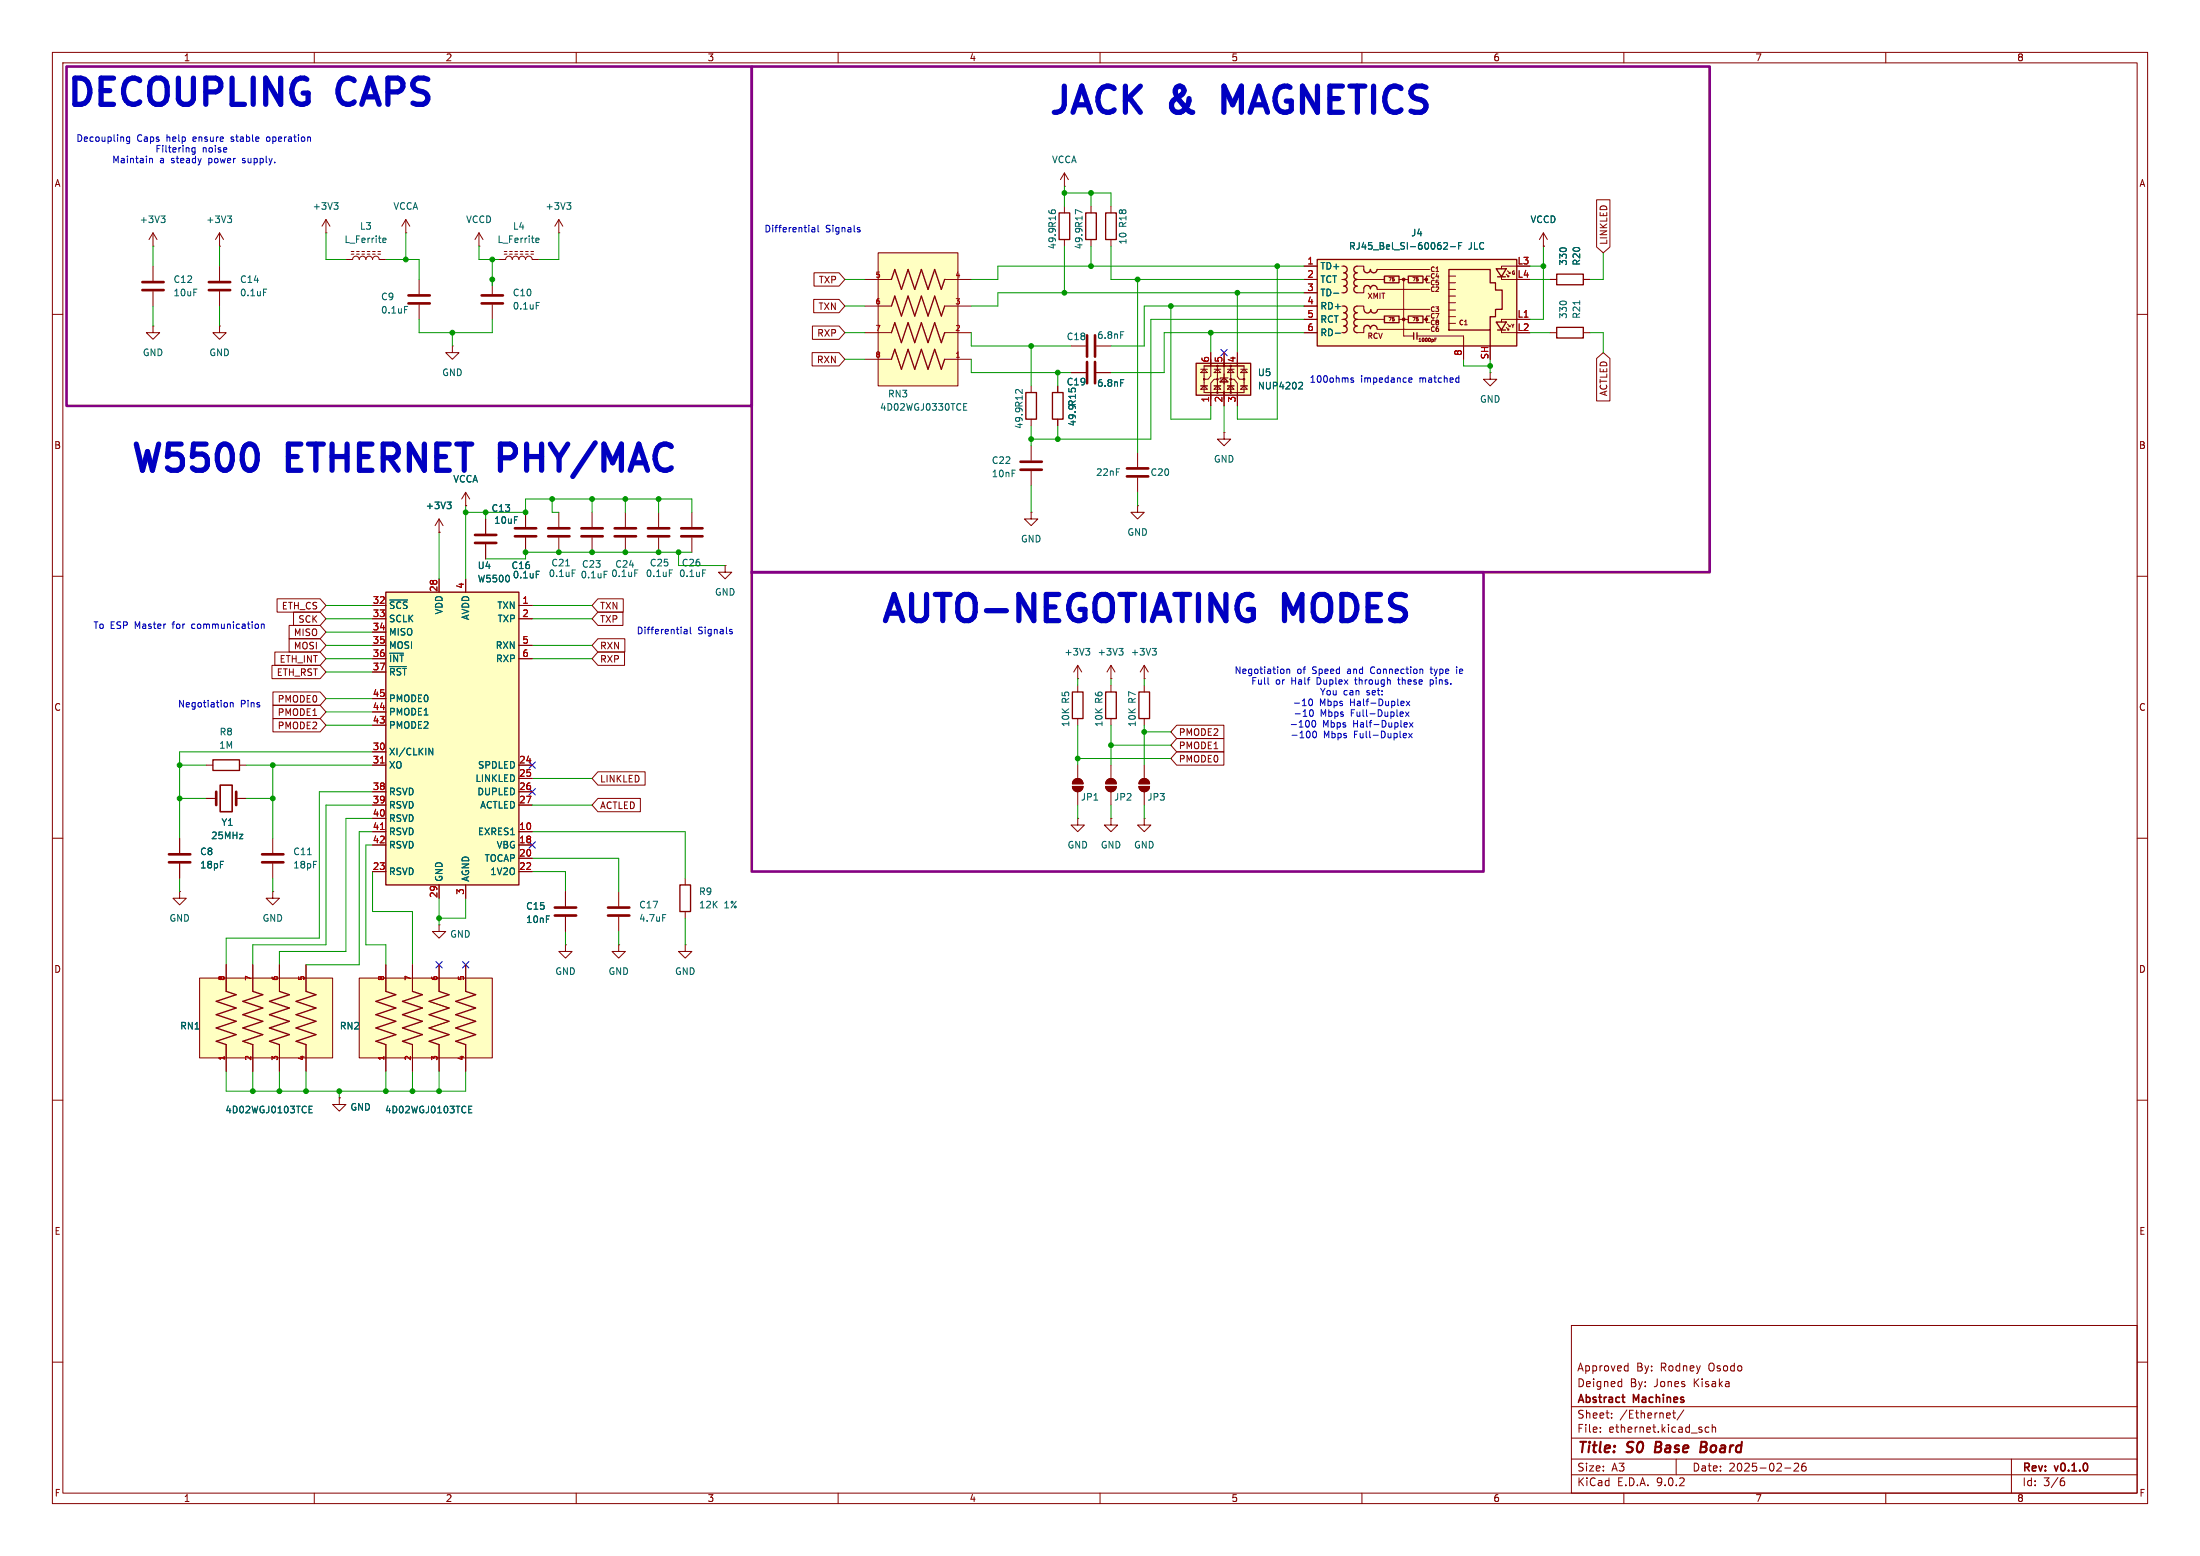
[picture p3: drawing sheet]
<svg xmlns="http://www.w3.org/2000/svg" width="420mm" height="297mm" viewBox="0 0 420 297" stroke-linecap="round" stroke-linejoin="round" font-family="sans-serif">
<g fill="none" stroke="#840000" stroke-width=".19">
<path d="M10 10h400v277h-400zM12 12h396v273h-396zM60 10v2M110 10v2M160 10v2M210 10v2M260 10v2M310 10v2M360 10v2M29.2 47h.1M29.2 44.5l-.8 1.2M29.2 44.5l.8 1.2"/>
<path d="M29.2 44.5v2.5M41.9 47h.1M41.9 44.5l-.8 1.2M41.9 44.5l.8 1.2M41.9 44.5v2.5M62.2 44.5h.1M62.2 41.9l-.7 1.3M62.2 41.9l.8 1.3M62.2 41.9v2.6M77.5 44.5h.1M77.5 41.9l-.8 1.3M77.5 41.9l.7 1.3"/>
<path d="M77.5 41.9v2.6M91.4 47h.1M91.4 44.5l-.7 1.2M91.4 44.5l.8 1.2M91.4 44.5v2.5M106.7 44.5h.1M106.7 41.9l.7 1.3M106.7 41.9l-.8 1.3M106.7 41.9v2.6M10 60h2M29.2 62.2v1.3h1.3l-1.3 1.3-1.3-1.3h1.3M29.2 62.2h.1"/>
<path d="M196.8 73.7v1.2M201.9 73.7v1.2M408 60h2M196.8 80v1.3M201.9 80v1.3M10 110h2M408 110h2M10 160h2M408 160h2M83.8 176.5v1.3h1.3l-1.3 1.3-1.3-1.3h1.3M83.8 176.5h.1M10 210h2"/>
<path d="M408 210h2M300 253h108v32h-108zM10 260h2M300 278.5h108M300 274.5h108M300 268.5h108M305.5 273.2v.2M305.5 272.5v.1M307.7 270.5v.2M307.7 269.8v.1M309.2 263.7l.4 .1M309.6 263.2v1.5"/>
<path d="M309.6 264.6l-.4 .1M310.4 260.7l.4 .1M310.8 260.2v1.5M310.8 261.6l-.4 .1M319.3 269.7h.6M319.5 269.2v1.3l.4 .2M320 278.5v3M321.4 269.1l-1.2 1.9M326.2 272.5l-.4-.1-.3 .3 .2 .6h.5M326.9 272.5l.2-.1 .3 .1 .1 .9M326.9 271.9v1.5M342.5 279.4l.6-.1 .2 .1 .1 .3-1 1.1h1"/>
<path d="M344.7 279.3a.59 .59 0 0 0-.8 .6v.6l.2 .2 .4 .1 .2-.2 .1-.5-.1-.2h-.5l-.3 .2M384 278.5v6.5M408 260h2M60 285v2M110 285v2M160 285v2M210 285v2M260 285v2M300 281.5h108M310 285v2M340.7 280.2h1.2M360 285v2"/>
<path d="M393.6 282.7h.4l.2 .2-.1 .5-.5 .2M394 282.1l-.4 .1"/>
</g>
<path d="M316.2 275.2l-.3 2h.8M324.7 276.2h.7M325.4 276.2l.2 .1M325.5 275.2h-.7l-.2 2 .9-.1M325.6 276.1l-.2 .1" fill="none" stroke="#840000" stroke-width=".4"/>
<path d="M309.6 266.7h.6M310 267.7h.2" fill="none" stroke="#840000" stroke-width=".3"/>
<path d="M63.7 38.7h.8l-.4 .5M64.3 39.2l.2 .2v.3l-.2 .2M108.2 38.7h.8l-.4 .5M108.7 39.2l.3 .2v.3l-.3 .2M30.7 41.2h.8l-.4 .5M31.3 41.7l.2 .2v.3l-.2 .3M43.4 41.2h.8l-.4 .5M44 41.7l.2 .2v.3l-.2 .3" fill="none" stroke="#006464" stroke-width=".19"/>
<path d="M195.8 74.9h2.1v5.1h-2.1zM200.9 74.9h2v5.1h-2z" fill="none" stroke="#840000" stroke-width=".25"/>
<path d="M228.3 69.3h10.5v6.1h-10.5z" fill="#ffffc2"/>
<path d="M207.3 40.6h2v5.1h-2zM211.1 40.6h2v5.1h-2zM228.3 69.3h10.5v6.1h-10.5zM129.8 168.9h2v5.1h-2z" fill="none" stroke="#840000" stroke-width=".25"/>
<g fill="none" stroke="#840000" stroke-width=".19">
<path d="M203.2 35.6h.1M203.2 33l-.8 1.3M203.2 33l.8 1.3M203.2 33v2.6M208.3 39.4v1.2M212.1 39.4v1.2M29.2 50.8v2.8M29.2 55.6v2.8M41.9 50.8v2.8M41.9 55.6v2.8M66 49.5h1.3a.64 .64 0 0 1 .6-.6 .64 .64 0 0 1 .7 .6 .64 .64 0 0 1 .6-.6 .64 .64 0 0 1 .6 .6 .64 .64 0 0 1 .7-.6 .64 .64 0 0 1 .6 .6 .64 .64 0 0 1 .7-.6 .64 .64 0 0 1 .6 .6h1.3M67.1 48.5h.5"/>
<path d="M67.1 48h.5M68.1 48.5h.5M68.1 48h.5M69.1 48.5h.5M69.1 48h.5M70.1 48.5h.5M70.1 48h.5M71.1 48.5h.5M71.1 48h.5M72.1 48.5h.5M72.1 48h.5M80 53.3v2.8"/>
<path d="M80 58.2v2.8M95.2 49.5h1.3a.64 .64 0 0 1 .7-.6 .64 .64 0 0 1 .6 .6 .64 .64 0 0 1 .6-.6 .64 .64 0 0 1 .7 .6 .64 .64 0 0 1 .6-.6 .64 .64 0 0 1 .6 .6 .64 .64 0 0 1 .7-.6 .64 .64 0 0 1 .6 .6h1.3M96.3 48.5h.5M96.3 48h.5M97.3 48.5h.5M97.3 48h.5M98.3 48.5h.5M98.3 48h.5M99.3 48.5h.5M99.3 48h.5M100.3 48.5h.5M100.3 48h.5"/>
<path d="M101.3 48.5h.6M101.3 48h.6M208.3 45.7v1.3M212.1 45.7v1.3M41.9 62.2v1.3h1.3l-1.3 1.3-1.3-1.3h1.3M41.9 62.2h.1M204.5 66h2.8M209.3 66h2.8M229.2 70.5h1.3M229.2 73.7h1.3M229.9 70.5l.6 .6h-1.3zM229.9 73.7l.6 .6h-1.3z"/>
<path d="M229.9 69.9h7.6v5h-7.6zM231.1 68.6v3.2l-.5 .6h-.9M231.1 67.3v2.6M231.1 74.9v2.6M231.8 70.5h1.2M231.8 73.7h1.2M232.4 72.4h-.6l-.7 .8v3M232.4 70.5l.6 .6h-1.2zM232.4 73.7l.6 .6h-1.2zM232.4 69.9v5M232.9 72.9l.8-.8 .7 .8zM233.7 67.3v10.2"/>
<path d="M234.3 70.5h1.3M234.3 73.7h1.3M234.4 72.1h-1.5v.3M234.8 72.4h.8l.6 .8v3M234.9 70.5l.7 .6h-1.3zM234.9 73.7l.7 .6h-1.3zM234.9 69.9v5M236.2 68.6v3.3l.4 .5h.9M236.2 67.3v2.6M236.2 74.9v2.6M236.9 70.5h1.2M236.9 73.7h1.2"/>
<path d="M237.5 70.5l.6 .6h-1.2zM237.5 73.7l.6 .6h-1.2zM284.5 71.1v1.3h1.2l-1.2 1.3-1.3-1.3h1.3M284.5 71.1h.1M106.7 97.8v2.8M196.8 97.8v1.3h1.3l-1.3 1.2-1.2-1.2h1.2M196.8 97.8h.1M196.8 85.1v2.8M196.8 89.9v2.8M217.2 96.5v1.3h1.2l-1.2 1.3-1.3-1.3h1.3M217.2 96.5h.1M217.2 86.4v2.8"/>
<path d="M217.2 91.2v2.8M233.7 82.6v1.2h1.2l-1.2 1.3-1.3-1.3h1.3M233.7 82.6h.1M106.7 102.6v2.8M138.4 108v1.2h1.3l-1.3 1.3-1.2-1.3h1.2M138.4 108h.1M39.4 152.4h1.9M45.1 152.4h1.9M204.7 150.1h2.1a1.02 1.02 0 0 1-1.1 1 1.02 1.02 0 0 1-1-1zM205 148.9a1.02 1.02 0 0 1 1.1-.2 1.02 1.02 0 0 1 .7 .9h-2.1zM205.7 146.1v2.5M205.7 151.1v2.6"/>
<path d="M118.1 170.2v2.8M118.1 175v2.8M130.8 167.6v1.3M130.8 174v1.3M118.1 180.3v1.3h1.3l-1.3 1.3-1.3-1.3h1.3M118.1 180.3h.1M130.8 180.3v1.3h1.3l-1.3 1.3-1.3-1.3h1.3M130.8 180.3h.1M64.8 209.6v1.2h1.2l-1.2 1.3-1.3-1.3h1.3M64.8 209.6h.1"/>
<circle cx="229.9" cy="72.4" r=".13"/>
<circle cx="232.4" cy="72.4" r=".13"/>
<circle cx="232.4" cy="69.8" r=".13"/>
<circle cx="232.4" cy="74.9" r=".13"/>
<circle cx="233.7" cy="74.9" r=".13"/>
<circle cx="233.7" cy="69.8" r=".13"/>
<circle cx="234.9" cy="72.4" r=".13"/>
<circle cx="234.9" cy="69.8" r=".13"/>
<circle cx="234.9" cy="74.9" r=".13"/>
<circle cx="237.5" cy="72.4" r=".13"/>
</g>
<path d="M50.3 55.2h.6M73.3 45.5h.3l.1 .3-.6 .1M73.6 46.2l-.3 .1M77.2 58.5h.6M102.5 45.5h.3l.1 .3-.6 .1M102.8 46.2l-.3 .1M213.9 63.3h.6M248.1 73h.4l.2 .3-.8 .9h.8M108 108h.7M109.2 108.8h.6M126.5 174.6h.6" fill="none" stroke="#006464" stroke-width=".19"/>
<g fill="none" stroke="#840000" stroke-width=".51">
<path d="M27.2 53.8h4M27.2 55.4h4M39.9 53.8h4M39.9 55.4h4M78 56.4h4M78 57.9h4M207.5 64v4.1M209 64v4.1M194.8 88.1h4.1M194.8 89.7h4.1M215.1 90.9h4.1M215.1 89.4h4.1"/>
<path d="M104.6 100.8h4.1M104.6 102.4h4.1M41.3 151.1v2.6M45.1 151.1v2.6M116.1 173.2h4M116.1 174.8h4"/>
</g>
<path d="M42 149.9h2.3v5h-2.3z" fill="none" stroke="#840000" stroke-width=".3"/>
<g fill="#840000" stroke="#840000" stroke-width=".19">
<path d="M204.7 150.1h2.1a1.02 1.02 0 0 1-1.1 1 1.02 1.02 0 0 1-1-1z"/>
<path d="M205 148.9a1.02 1.02 0 0 1 1.1-.2 1.02 1.02 0 0 1 .7 .9h-2.1z"/>
</g>
<path d="M251.5 49.5h38.1v16.5h-38.1z" fill="#ffffc2"/>
<g fill="#840000" stroke="#840000" stroke-width=".19">
<circle cx="268" cy="53.3" r=".25"/>
<circle cx="268" cy="61" r=".25"/>
<circle cx="272.3" cy="53.3" r=".25"/>
<circle cx="272.3" cy="61" r=".25"/>
</g>
<g fill="none" stroke="#840000" stroke-width=".19">
<path d="M248.9 53.3h2.6M248.9 50.8h2.6M248.9 55.9h2.6M248.9 58.4h2.6M256.2 53.3h.3M256.2 50.8h.3M256.2 55.9h.3M256.2 58.4h.3M259.1 50.8h1.2v.6M259.1 58.4h1.2v.7M259.1 53.3h5.2M260.3 55.2v.7h-1.2"/>
<path d="M262.9 51.4h10M262.9 55.2h10M263 59.1h9.9M267.1 53.3h1.8M268 53.3v10.8h1.9M271.8 53.3h.5M272.9 52.7h-.6v1.3h.6M276.6 55.2h1.3M276.6 56.5h1.3M276.6 57.8h1.3M276.6 59.2h1.3M276.6 52.7h1.3"/>
<path d="M276.6 54h1.3M286.6 52.8v.5h3M287.5 52.3l.5 .5h-.2M287.8 51.7l.5 .5h-.3M288 52.6v.2M289.6 50.8h-3v.5M248.9 61h2.6M248.9 63.5h2.6M256.2 61h.3M256.2 63.5h.3M259.1 61h5.1M260.3 62.9v.6h-1.2"/>
<path d="M262.9 62.9h10M267.1 61h1.8M270.5 64.1h8.9v4.5M271.8 61h.5M272.9 60.3h-.6v1.3h.6M273.9 64.9h.2M274.2 64.5h-.3v.7M276.6 60.5h1.3M276.6 61.7h1.3M286.6 63v.5h3M287.5 62.5l.5 .5h-.2M287.8 61.8l.5 .6h-.3"/>
<path d="M288 62.7v.3M292.1 61h-5.5v.5"/>
</g>
<g fill="none" stroke="#840000" stroke-width=".25">
<path d="M251.5 49.5h38.1v16.5h-38.1zM256.5 58.4a.64 .64 0 0 1 .7 .7 .64 .64 0 0 1-.7 .6 .64 .64 0 0 1 .7 .6 .64 .64 0 0 1-.7 .7 .64 .64 0 0 1 .7 .6 .64 .64 0 0 1-.7 .6 .64 .64 0 0 1 .7 .7 .64 .64 0 0 1-.7 .6M256.5 50.8a.64 .64 0 0 1 .7 .6 .64 .64 0 0 1-.7 .7 .64 .64 0 0 1 .7 .6 .64 .64 0 0 1-.7 .6 .63 .63 0 0 1 .7 .7 .63 .63 0 0 1-.7 .6 .63 .63 0 0 1 .7 .7 .63 .63 0 0 1-.7 .6M259.1 50.8a.63 .63 0 0 0-.6 .6 .63 .63 0 0 0 .6 .7 .64 .64 0 0 0-.7 .6 .64 .64 0 0 0 .7 .6 .64 .64 0 0 0-.7 .7 .64 .64 0 0 0 .7 .6h-.1a.63 .63 0 0 0-.5 .7 .63 .63 0 0 0 .6 .6M259.1 58.4a.63 .63 0 0 0-.6 .7 .63 .63 0 0 0 .6 .6 .64 .64 0 0 0-.7 .6 .64 .64 0 0 0 .7 .7 .64 .64 0 0 0-.7 .6 .64 .64 0 0 0 .7 .6h-.1a.63 .63 0 0 0-.5 .7 .63 .63 0 0 0 .6 .6M262.9 51.4a.64 .64 0 0 1-.6 .7 .64 .64 0 0 1-.7-.7 .64 .64 0 0 1-.6 .7 .64 .64 0 0 1-.7-.7M262.9 55.1a.64 .64 0 0 0-.6-.6 .64 .64 0 0 0-.7 .6 .64 .64 0 0 0-.6-.6 .64 .64 0 0 0-.7 .6M263 59.1a.64 .64 0 0 1-.7 .7 .64 .64 0 0 1-.6-.7 .64 .64 0 0 1-.7 .7 .64 .64 0 0 1-.6-.7M264.3 52.7h2.8v1.3h-2.8zM268.9 52.7h2.8v1.3h-2.8zM276.6 51.4h7.9v2.6h1v1.4h1.3v3.7h-1.3v1.4h-1v2.5h-7.9zM285.6 51.3h1.9l-.9 1.5z"/>
<path d="M285.9 52.8h1.5M262.9 62.7a.64 .64 0 0 0-.6-.6 .64 .64 0 0 0-.7 .6 .64 .64 0 0 0-.6-.6 .64 .64 0 0 0-.7 .6M264.3 60.3h2.8v1.3h-2.8zM268.9 60.3h2.8v1.3h-2.8zM269.9 63.5v1.3M270.5 63.5v1.3M284.5 63v3M285.6 61.5h1.9l-.9 1.5zM285.9 63h1.5"/>
</g>
<path d="M254.6 56h1M275.6 46.4l.5-.1 .2 .4-.7 .9h.7M276.9 47.1h1M278.5 46.9h.4M279.1 46.3h-.6v1.3M254.9 63.6h1" fill="none" stroke="#006464" stroke-width=".19"/>
<path d="M167.6 48.3h15.3v25.4h-15.3z" fill="#ffffc2"/>
<g fill="none" stroke="#840000" stroke-width=".19">
<path d="M203.2 39.4v1.2M165.1 58.4h5.1M165.1 53.3h5.1M167.6 48.3h15.3v25.4h-15.3zM180.3 58.4h5.1M180.3 53.3h5.1M203.2 45.7v1.3M294.6 47h.1M294.6 44.5l-.7 1.2M294.6 44.5l.8 1.2M294.6 44.5v2.5M295.9 53.3h1.3"/>
<path d="M302.3 53.3h1.2M165.1 68.6h5.1M165.1 63.5h5.1M180.3 68.6h5.1M180.3 63.5h5.1M295.9 63.5h1.3M302.3 63.5h1.2M100.3 97.8v2.8M113 97.8v2.8M119.4 97.8v2.8M125.7 97.8v2.8M132.1 97.8v2.8"/>
<path d="M100.3 102.6v2.8M113 102.6v2.8M119.4 102.6v2.8M125.7 102.6v2.8M132.1 102.6v2.8"/>
</g>
<path d="M170.2 58.4l.6-1.9 1.3 3.8 1.3-3.8 1.2 3.8 1.3-3.8 1.3 3.8 1.2-3.8 1.3 3.8 .6-1.9M170.2 53.3l.6-1.9 1.3 3.8 1.3-3.8 1.2 3.8 1.3-3.8 1.3 3.8 1.2-3.8 1.3 3.8 .6-1.9M202.2 40.6h2v5.1h-2zM297.2 52.3h5.1v2.1h-5.1zM170.2 68.6l.6-1.9 1.3 3.8 1.3-3.8 1.2 3.8 1.3-3.8 1.3 3.8 1.2-3.8 1.3 3.8 .6-1.9M170.2 63.5l.6-1.9 1.3 3.8 1.3-3.8 1.2 3.8 1.3-3.8 1.3 3.8 1.2-3.8 1.3 3.8 .6-1.9M297.2 62.5h5.1v2h-5.1z" fill="none" stroke="#840000" stroke-width=".25"/>
<path d="M301.6 57.4v.7M184 77.6h.4M184 78.3h.6M184 77h.6M102.4 109h.6M115.3 109h.6M121.2 108.8h.6M127.8 108.8h.6M134.1 108.8h.6" fill="none" stroke="#006464" stroke-width=".19"/>
<path d="M98.3 100.8h4.1M98.3 102.4h4.1M111 100.8h4.1M111 102.4h4.1M117.3 100.8h4.1M117.3 102.4h4.1M123.7 100.8h4.1M123.7 102.4h4.1M130 100.8h4.1M130 102.4h4.1" fill="none" stroke="#840000" stroke-width=".51"/>
<path d="M68.6 186.7h25.4v15.2h-25.4z" fill="#ffffc2"/>
<path d="M68.6 186.7h25.4v15.2h-25.4zM73.7 184.2v5M73.7 199.4v5.1M78.7 184.2v5M78.7 199.4v5.1M83.8 184.2v5M83.8 199.4v5.1M88.9 184.2v5M88.9 199.4v5.1" fill="none" stroke="#840000" stroke-width=".19"/>
<path d="M73.7 189.2l1.9 .7-3.8 1.2 3.8 1.3-3.8 1.3 3.8 1.2-3.8 1.3 3.8 1.3-3.8 1.3 1.9 .6M78.7 189.2l1.9 .7-3.8 1.2 3.8 1.3-3.8 1.3 3.8 1.2-3.8 1.3 3.8 1.3-3.8 1.3 1.9 .6M83.8 189.2l1.9 .7-3.8 1.2 3.8 1.3-3.8 1.3 3.8 1.2-3.8 1.3 3.8 1.3-3.8 1.3 1.9 .6M88.9 189.2l1.9 .7-3.8 1.2 3.8 1.3-3.8 1.3 3.8 1.2-3.8 1.3 3.8 1.3-3.8 1.3 1.9 .6" fill="none" stroke="#840000" stroke-width=".25"/>
<path d="M89.5 211.8h.4M89.5 212.4h.6M89.5 211.1h.6" fill="none" stroke="#006464" stroke-width=".19"/>
<path d="M38.1 186.7h25.4v15.2h-25.4z" fill="#ffffc2"/>
<g fill="none" stroke="#840000" stroke-width=".19">
<path d="M94 53.3v2.8M94 58.2v2.8M204.5 71.1h2.8M209.3 71.1h2.8M83.8 99.1l-.7 1.2M83.8 99.1l.8 1.2M83.8 99.1v2.5M92.7 99.1v2.8M83.8 101.6h.1M92.7 103.9v2.8M205.7 129.5h.1M205.7 127l-.7 1.3"/>
<path d="M205.7 127l.8 1.3M205.7 127v2.5M52.1 170.2v1.3h1.2l-1.2 1.2-1.3-1.2h1.3M52.1 170.2h.1M52.1 160v2.8M52.1 164.8v2.8M38.1 186.7h25.4v15.2h-25.4zM43.2 184.2v5M43.2 199.4v5.1M48.3 184.2v5M48.3 199.4v5.1M53.3 184.2v5"/>
<path d="M53.3 199.4v5.1M58.4 184.2v5M58.4 199.4v5.1"/>
</g>
<path d="M43.2 189.2l1.9 .7-3.8 1.2 3.8 1.3-3.8 1.3 3.8 1.2-3.8 1.3 3.8 1.3-3.8 1.3 1.9 .6M48.3 189.2l1.9 .7-3.8 1.2 3.8 1.3-3.8 1.3 3.8 1.2-3.8 1.3 3.8 1.3-3.8 1.3 1.9 .6M53.3 189.2l1.9 .7-3.8 1.2 3.8 1.3-3.8 1.3 3.8 1.2-3.8 1.3 3.8 1.3-3.8 1.3 1.9 .6M58.4 189.2l1.9 .7-3.8 1.2 3.8 1.3-3.8 1.3 3.8 1.2-3.8 1.3 3.8 1.3-3.8 1.3 1.9 .6" fill="none" stroke="#840000" stroke-width=".25"/>
<path d="M102.4 57.7h.6M213.9 72.5h.6M85.3 95.8h.8l-.4 .5M85.9 96.3l.2 .3v.3l-.2 .2M207.3 123.8h.7l-.4 .5M207.8 124.3l.2 .2v.3l-.2 .2M58.7 163.1h.7M59 211.8h.4M59 212.4h.6M59 211.1h.6" fill="none" stroke="#006464" stroke-width=".19"/>
<path d="M91.9 56.4h4.1M91.9 57.9h4.1M207.5 69.1v4.1M209 69.1v4.1M90.7 102.1h4M90.7 103.6h4M50 163.1h4.1M50 164.6h4.1" fill="none" stroke="#840000" stroke-width=".51"/>
<path d="M73.7 113h25.4v55.9h-25.4z" fill="#ffffc2"/>
<path d="M73.7 113h25.4v55.9h-25.4zM204.7 132.1h2.1v5.1h-2.1zM211.1 132.1h2v5.1h-2zM217.4 132.1h2.1v5.1h-2.1zM40.6 145h5.1v2.1h-5.1z" fill="none" stroke="#840000" stroke-width=".25"/>
<g fill="none" stroke="#840000" stroke-width=".19">
<path d="M304.8 38.1h2.5v9l-1.2 1.2-1.3-1.2zM155.3 57.1h4.9l1.1 1.3-1.1 1.3h-4.9zM155.4 52.1h4.8l1.1 1.2-1.1 1.3h-4.8zM248.9 53.3h2.6M248.9 50.8h2.6M248.9 55.9h2.6M248.9 58.4h2.6M294.6 47h.1M295.9 53.3h1.3M302.3 53.3h1.2M86.4 66v1.3h1.2l-1.2 1.3-1.3-1.3h1.3M86.4 66h.1"/>
<path d="M155 67.3h5.2l1.1 1.3-1.1 1.3h-5.2zM155.1 62.2h5.1l1.1 1.3-1.1 1.3h-5.1zM201.9 73.7v1.2M204.5 71.1h2.8M209.3 71.1h2.8M231.1 67.3v2.6M231.1 74.9v2.6M233.7 67.3v2.6M233.7 74.9v2.6M236.2 67.3v2.6M236.2 74.9v2.6M248.9 61h2.6"/>
<path d="M248.9 63.5h2.6M279.4 66v2.6M289.6 61h2.5M304.8 68.4l1.3-1.1 1.2 1.1v8.1h-2.5zM88.9 96.5h.1M88.9 94v2.5M88.9 94l-.8 1.3M88.9 94l.8 1.3M92.7 99.1v2.8M100.3 97.8v2.8M201.9 80v1.3M52.9 114.3h8.2l1.1 1.3-1.1 1.2h-8.2z"/>
<path d="M55.2 119.4h5.9l1.1 1.3-1.1 1.2h-5.9zM56 116.8h5.1l1.1 1.3-1.1 1.3h-5.1zM71.1 115.6h2.6M71.1 118.1h2.6M83.8 101.6h.1M83.8 110.5v2.5M88.9 110.5v2.5M92.7 103.9v2.8M99.1 115.6h2.5M99.1 118.1h2.5M100.3 102.6v2.8M114.1 114.3h4.9v2.5h-4.9l-1.1-1.2z"/>
<path d="M114.1 116.8h4.8v2.6h-4.8l-1.1-1.3zM51.9 127h9.2l1.1 1.3-1.1 1.2h-9.2zM52.1 132.1h9l1.1 1.3-1.1 1.2h-9zM52.1 134.6h9l1.1 1.3-1.1 1.3h-9zM52.1 137.2h9l1.1 1.2-1.1 1.3h-9zM52.5 124.5h8.6l1.1 1.2-1.1 1.3h-8.6zM55.2 121.9h5.9l1.1 1.3-1.1 1.3h-5.9zM71.1 120.7h2.6M71.1 123.2h2.6M71.1 125.7h2.6M71.1 128.3h2.6M71.1 133.4h2.6"/>
<path d="M71.1 135.9h2.6M71.1 138.4h2.6M99.1 123.2h2.5M99.1 125.7h2.5M114.1 121.9h5.2v2.6h-5.2l-1.1-1.3zM114.1 124.5h5.1v2.5h-5.1l-1.1-1.3zM205.7 130.8v1.3M205.7 137.2v1.2M212.1 129.5h.1M212.1 127l-.8 1.3M212.1 127l.8 1.3M212.1 127v2.5"/>
<path d="M212.1 130.8v1.3M212.1 137.2v1.2M218.4 129.5h.1M218.4 127v2.5M218.4 130.8v1.3M218.4 137.2v1.2M218.4 127l-.7 1.3M218.4 127l.8 1.3M224.6 138.4h9v2.6h-9l-1.1-1.3zM39.4 146.1h1.2M39.4 152.4h1.2M45.7 146.1h1.3"/>
<path d="M45.7 152.4h1.3M71.1 143.5h2.6M71.1 146.1h2.6M71.1 151.1h2.6M71.1 153.7h2.6M71.1 156.2h2.6M71.1 158.8h2.6M99.1 146.1h2.5M99.1 151.1h2.5M99.1 153.7h2.5M99.1 158.8h2.5M99.1 148.6h2.5"/>
<path d="M114.1 147.3h9.1v2.6h-9.1l-1.1-1.3zM114.1 152.4h8.1v2.5h-8.1l-1.1-1.2zM205.7 156.2v1.3h1.3l-1.3 1.3-1.2-1.3h1.2M205.7 156.2h.1M211.1 150.1h2a1.02 1.02 0 0 1-1 1 1.02 1.02 0 0 1-1-1zM211.4 148.9a1.02 1.02 0 0 1 1.1-.2 1.02 1.02 0 0 1 .6 .9h-2zM212.1 156.2v1.3h1.3l-1.3 1.3-1.3-1.3h1.3M212.1 156.2h.1M212.1 146.1v2.5M212.1 151.1v2.6M217.4 150.1h2.1a1.02 1.02 0 0 1-1.1 1 1.02 1.02 0 0 1-1-1zM217.7 148.9a1.02 1.02 0 0 1 1.1-.2 1.02 1.02 0 0 1 .7 .9h-2.1z"/>
<path d="M218.4 156.2v1.3h1.3l-1.3 1.3-1.2-1.3h1.2M218.4 156.2h.1M218.4 146.1v2.5M218.4 151.1v2.6M224.6 143.5h9v2.6h-9l-1.1-1.3zM224.6 141h9v2.5h-9l-1.1-1.3zM34.3 170.2v1.3h1.3l-1.3 1.2-1.3-1.2h1.3M34.3 170.2h.1M34.3 160v2.8M34.3 164.8v2.8M71.1 161.3h2.6M71.1 166.4h2.6"/>
<path d="M83.8 168.9v2.6M88.9 168.9v2.6M99.1 161.3h2.5M99.1 166.4h2.5M99.1 163.8h2.5M107.9 170.2v2.8M107.9 175v2.8M43.2 184.2v5M43.2 199.4v5.1M48.3 184.2v5M48.3 199.4v5.1M53.3 184.2v5"/>
<path d="M53.3 199.4v5.1M58.4 184.2v5M58.4 199.4v5.1M73.7 184.2v5M73.7 199.4v5.1M78.7 184.2v5M78.7 199.4v5.1M83.8 184.2v5M83.8 199.4v5.1M88.9 184.2v5M88.9 199.4v5.1M107.9 180.3v1.3h1.3l-1.3 1.3-1.2-1.3h1.2"/>
<path d="M107.9 180.3h.1M64.8 209.6h.1"/>
</g>
<g fill="none" stroke="#006464" stroke-width=".19">
<path d="M254.6 56h1M275.6 46.4l.5-.1 .2 .4-.7 .9h.7M276.9 47.1h1M278.5 46.9h.4M279.1 46.3h-.6v1.3M213.9 72.5h.6M248.1 73h.4l.2 .3-.8 .9h.8M254.9 63.6h1M85.3 95.8h.8l-.4 .5M85.9 96.3l.2 .3v.3l-.2 .2M74.4 114.5h3.4M102.4 109h.6"/>
<path d="M74.4 127.2h3.2M213.6 123.8h.8l-.4 .5M214.1 124.3l.3 .2v.3l-.3 .2M220 123.8h.7l-.4 .5M220.5 124.3l.2 .2v.3l-.2 .2M81.9 142.8l.7 1.3v-1.3M59 211.8h.4M59 212.4h.6M59 211.1h.6M89.5 211.8h.4M89.5 212.4h.6M89.5 211.1h.6"/>
</g>
<path d="M72.6 145.6h.8M72.6 158.3h.8" fill="none" stroke="#a90000" stroke-width=".19"/>
<g fill="#840000" stroke="#840000" stroke-width=".19">
<path d="M217.4 150.1h2.1a1.02 1.02 0 0 1-1.1 1 1.02 1.02 0 0 1-1-1z"/>
<path d="M217.7 148.9a1.02 1.02 0 0 1 1.1-.2 1.02 1.02 0 0 1 .7 .9h-2.1z"/>
<path d="M211.1 150.1h2a1.02 1.02 0 0 1-1 1 1.02 1.02 0 0 1-1-1z"/>
<path d="M211.4 148.9a1.02 1.02 0 0 1 1.1-.2 1.02 1.02 0 0 1 .6 .9h-2z"/>
</g>
<path d="M32.3 163.1h4M32.3 164.6h4M105.9 173.2h4.1M105.9 174.8h4.1" fill="none" stroke="#840000" stroke-width=".51"/>
<g fill="none" stroke="#009600" stroke-width=".19">
<path d="M203.2 36.8h8.9v2.6M203.2 35.6v3.8M208.3 36.8v2.6M29.2 47v3.8M29.2 58.4v3.8M41.9 47v3.8M41.9 58.4v3.8M62.2 44.5v5h3.8M73.7 49.5h6.3v3.8M77.5 44.5v5M91.4 47v2.5h3.8M94 49.5v5.1"/>
<path d="M106.7 44.5v5h-3.8M161.3 58.4h3.8M161.3 53.3h3.8M203.2 47v8.9M208.3 47v3.8M212.1 47v6.3h36.8M217.2 53.3v33.1M223.5 58.4v21.6h7.6v-2.5M236.2 55.9v11.4M243.8 50.8v29.2h-7.6v-2.5M248.9 55.9h-58.4v2.5h-5.1M248.9 58.4h-30.5v7.6h-6.3"/>
<path d="M248.9 50.8h-58.4v2.5h-5.1M292.1 53.3h3.8M292.1 50.8h2.5M294.6 47v14h-2.5M306.1 48.3v5h-2.6M80 61v2.5h14v-2.5M86.4 63.5v2.5M161.3 63.5h3.8M161.3 68.6h3.8M185.4 63.5v2.5h19.1M185.4 68.6v2.5h19.1M196.8 66v7.7"/>
<path d="M201.9 71.1v2.6M231.1 63.5v3.8M233.7 77.5v5.1M248.9 63.5h-26.7v7.6h-10.1M248.9 61h-29.2v22.8h-22.9M279.4 68.6v1.3h5.1M284.5 68.6v2.5M292.1 63.5h3.8M303.5 63.5h2.6v3.8M88.9 97.8h11.4v-2.5h31.8v2.5M88.9 96.5v14M92.7 97.8v1.3"/>
<path d="M105.4 95.3v2.5h1.3M113 95.3v2.5M119.4 95.3v2.5M125.7 95.3v2.5M196.8 81.3v3.8M196.8 92.7v5.1M201.9 81.3v2.5M217.2 94v2.5M62.2 118.1h8.9M62.2 115.6h8.9M83.8 101.6v8.9M101.6 118.1h11.4"/>
<path d="M101.6 115.6h11.4M129.5 105.4v2.6h8.9M132.1 105.4h-31.8v1.3h-7.6M62.2 123.2h8.9M62.2 125.7h8.9M62.2 138.4h8.9M62.2 120.7h8.9M62.2 135.9h8.9M62.2 128.3h8.9M62.2 133.4h8.9M101.6 123.2h11.4M101.6 125.7h11.4"/>
<path d="M205.7 129.5v1.3M205.7 138.4v7.7M212.1 129.5v1.3M212.1 138.4v7.7M218.4 129.5v1.3M218.4 138.4v7.7M218.4 139.7h5.1M34.3 146.1h5.1M34.3 152.4h5.1M47 146.1h24.1M47 152.4h5.1M52.1 146.1v13.9"/>
<path d="M71.1 151.1h-10.1v28h-17.8v5.1M71.1 153.7h-8.9v26.6h-13.9v3.9M71.1 143.5h-36.8v16.5M71.1 156.2h-5.1v25.4h-12.7v2.6M71.1 158.8h-2.5v25.4h-10.2M101.6 153.7h11.4M101.6 158.8h29.2v8.8M101.6 148.6h11.4M205.7 153.7v2.5M205.7 144.8h17.8M212.1 153.7v2.5M212.1 142.2h11.4"/>
<path d="M218.4 153.7v2.5M34.3 167.6v2.6M52.1 167.6v2.6M71.1 161.3h-1.3v19h3.9v3.9M71.1 166.4v7.6h7.6v10.2M83.8 171.5v5M88.9 171.5v3.8h-5.1M101.6 166.4h6.3v3.8M101.6 163.8h16.5v6.4M107.9 177.8v2.5M118.1 177.8v2.5M130.8 175.3v5"/>
<path d="M43.2 204.5v3.8h45.7v-3.8M48.3 204.5v3.8M53.3 204.5v3.8M58.4 204.5v3.8M64.8 208.3v1.3M73.7 204.5v3.8M78.7 204.5v3.8M83.8 204.5v3.8"/>
</g>
<path d="M233.1 66.7l1.2 1.2M234.3 66.7l-1.2 1.2M101 145.4l1.2 1.3M101 150.5l1.2 1.2M102.2 145.4l-1.2 1.3M102.2 150.5l-1.2 1.2M101 160.7l1.2 1.2M102.2 160.7l-1.2 1.2M83.2 183.5l1.2 1.3M84.4 183.5l-1.2 1.3M88.3 183.5l1.2 1.3M89.5 183.5l-1.2 1.3" fill="none" stroke="#000084" stroke-width=".19"/>
<g fill="none" stroke="#0000c2" stroke-width=".19">
<path d="M24.7 26.1v1.1l-.2 .2-.3-.1M24.7 26.2l-.3-.1-.3 .3 .2 .5h.4M28.6 30.2v.9M28.6 30.4l.1-.2 .3 .1 .1 .8M37.2 28.2v1l-.2 .3-.3-.1M37.2 28.2h-.3l-.3 .2 .2 .6h.4M51 26.2l-.1 .2 .1 .5M155 43.5h.5l.1 .8M155.6 43.7l-.5 .1-.1 .2 .1 .3 .5-.1M156.2 43v1.1l.1 .2M163.8 43.4l.3 .1M163.8 43.8l.3 .1 .1 .2-.4 .2"/>
<path d="M258.4 72.2l-.3-.1-.2 .2v.2l.5 .1v.3h-.5M268.9 72.6l.7-.2-.1-.2-.4-.1-.2 .2 .1 .6h.5M278.1 72.1l.4 .1M278.5 72.9l-.4 .1M278.5 71.7v1.3M49.9 119.1v.9M49.9 119.2l.2-.1 .3 .1v.8M131.8 119.7v1.1l.2 .2M43.3 134.2l.1 .1-.1 .6M44 134.2l.1-.1 .3 .1 .1 .7M44 134.1v.8M130.6 120.2h.5l.1 .8"/>
<path d="M131.2 120.4l-.5 .1-.1 .2 .1 .3 .5-.1M139.5 120.1l.3 .1M139.5 120.6h.3v.2l-.4 .2M242.1 130.4l.1 .2M245 127.8l.1 .2-.1 .5M245.7 127.8l.1-.1 .4 .1v.8M245.7 127.7v.9M250 133.5l.1-.1a.68 .68 0 0 1 .5 .7 .68 .68 0 0 1-.5 .6 .84 .84 0 0 1-.1-1.2zM250.1 135.6l.2-.1a.68 .68 0 0 1 .4 .6 .68 .68 0 0 1-.4 .6l-.3-.4zM250.6 137.6l.1-.1a.68 .68 0 0 1 .5 .6 .68 .68 0 0 1-.5 .7 .84 .84 0 0 1-.1-1.2zM250.7 139.7l.2-.1a.68 .68 0 0 1 .4 .6 .68 .68 0 0 1-.4 .6l-.3-.5zM266.8 129.8h.5"/>
<path d="M267 129.3v1.2M267.5 135.9l.3 .1 .1 .2-.6 .1M267.6 133.8l.4 .1v.3l-.6 .1M267.8 136.7h-.3M268 134.6l-.4 .1M268.1 140h.3l.1 .3-.6 .1M268.2 137.9l.4 .1v.2l-.6 .2M268.3 135.9l.7 .8M268.5 133.8l.6 .9M268.6 138.7l-.4 .1M268.9 140l.7 .8M269 135.9l-.7 .8"/>
<path d="M269.1 137.9l.6 .9M269.1 133.8l-.6 .9M269.6 140l-.7 .8M269.7 137.9l-.6 .9M271.5 127.8l.1 .8M273 127.7h.5M273 129.8v1.2M273 130.5l.4 .1M273.2 127.3v1.2M273.4 129.8h-.4M278.1 127.3v.1M278.1 127.7v.9"/>
<path d="M268.4 140.8h-.3"/>
</g>
<path d="M235.3 20l-1.6-3.6v5M48.9 85.7l.2 1v1.2l-.2 .9M95.5 87.4h1.9M97.4 84.8h-1.9v5" fill="none" stroke="#0000c2" stroke-width="1"/>
<path d="M12.7 12.7h130.8v64.8h-130.8zM143.5 12.7h182.9v96.5h-182.9zM143.5 109.2h139.7v57.2h-139.7z" fill="none" stroke="#840084" stroke-width=".5"/>
<g fill="#009600" stroke="#009600" stroke-width=".19">
<circle cx="201.9" cy="71.1" r=".46"/>
<circle cx="203.2" cy="36.8" r=".46"/>
<circle cx="208.3" cy="50.8" r=".46"/>
<circle cx="203.2" cy="55.9" r=".46"/>
<circle cx="208.3" cy="36.8" r=".46"/>
<circle cx="196.8" cy="66" r=".46"/>
<circle cx="201.9" cy="83.8" r=".46"/>
<circle cx="196.8" cy="83.8" r=".46"/>
<circle cx="212.1" cy="142.2" r=".46"/>
<circle cx="205.7" cy="144.8" r=".46"/>
<circle cx="218.4" cy="139.7" r=".46"/>
<circle cx="223.5" cy="58.4" r=".46"/>
<circle cx="217.2" cy="53.3" r=".46"/>
<circle cx="231.1" cy="63.5" r=".46"/>
<circle cx="294.6" cy="50.8" r=".46"/>
<circle cx="284.5" cy="69.9" r=".46"/>
<circle cx="236.2" cy="55.9" r=".46"/>
<circle cx="243.8" cy="50.8" r=".46"/>
<circle cx="77.5" cy="49.5" r=".46"/>
<circle cx="94" cy="53.3" r=".46"/>
<circle cx="34.3" cy="146.1" r=".46"/>
<circle cx="52.1" cy="146.1" r=".46"/>
<circle cx="34.3" cy="152.4" r=".46"/>
<circle cx="52.1" cy="152.4" r=".46"/>
<circle cx="113" cy="95.3" r=".46"/>
<circle cx="105.4" cy="95.3" r=".46"/>
<circle cx="119.4" cy="95.3" r=".46"/>
<circle cx="125.7" cy="95.3" r=".46"/>
<circle cx="113" cy="105.4" r=".46"/>
<circle cx="106.7" cy="105.4" r=".46"/>
<circle cx="100.3" cy="97.8" r=".46"/>
<circle cx="92.7" cy="97.8" r=".46"/>
<circle cx="119.4" cy="105.4" r=".46"/>
<circle cx="125.7" cy="105.4" r=".46"/>
<circle cx="129.5" cy="105.4" r=".46"/>
<circle cx="100.3" cy="105.4" r=".46"/>
<circle cx="58.4" cy="208.3" r=".46"/>
<circle cx="53.3" cy="208.3" r=".46"/>
<circle cx="64.8" cy="208.3" r=".46"/>
<circle cx="83.8" cy="175.3" r=".46"/>
<circle cx="48.3" cy="208.3" r=".46"/>
<circle cx="83.8" cy="208.3" r=".46"/>
<circle cx="78.7" cy="208.3" r=".46"/>
<circle cx="73.7" cy="208.3" r=".46"/>
<circle cx="88.9" cy="97.8" r=".46"/>
<circle cx="94" cy="49.5" r=".46"/>
<circle cx="86.4" cy="63.5" r=".46"/>
</g>
<g font-size="7" fill="#0000c2">
<text x="12.4" y="20.6">DECOUPLING</text>
<text x="64.9" y="20.6">CAPS</text>
<text x="199.9" y="22.1">JACK</text>
<text x="223.8" y="22.1">&amp;</text>
<text x="235.8" y="22.1">MAGNETICS</text>
<text x="24.6" y="90.4">W5500</text>
<text x="55.2" y="90.4">ETHERNET</text>
<text x="97.7" y="90.4">PHY/MAC</text>
<text x="167.9" y="119.1">AUTO-NEGOTIATING</text>
<text x="245.4" y="119.1">MODES</text>
</g>
<g font-size="2.8" fill="#840000">
<text x="301" y="277.9">Title:</text>
<text x="310.6" y="277.9">S0</text>
<text x="316.8" y="277.9">Base</text>
<text x="326.2" y="277.9">Board</text>
</g>
<g font-size="2.1" fill="#840000">
<text x="301" y="262">Approved</text>
<text x="312.4" y="262">By:</text>
<text x="317" y="262">Rodney</text>
<text x="326.3" y="262">Osodo</text>
<text x="301" y="268.2">Abstract</text>
<text x="301" y="265">Deigned</text>
<text x="311.1" y="265">By:</text>
<text x="311.9" y="268.2">Machines</text>
<text x="315.8" y="265">Jones</text>
<text x="323.5" y="265">Kisaka</text>
<text x="301" y="273.7">File:</text>
<text x="301" y="271">Sheet:</text>
<text x="307.1" y="273.7">ethernet.kicad_sch</text>
<text x="309.2" y="271">/Ethernet/</text>
<text x="301" y="281.1">Size:</text>
<text x="307.6" y="281.1">A3</text>
<text x="323" y="281.1">Date:</text>
<text x="330" y="281.1">2025-02-26</text>
<text x="386" y="281.3">Rev:</text>
<text x="392.4" y="281.3">v0.1.0</text>
<text x="301" y="283.9">KiCad</text>
<text x="308.7" y="283.9">E.D.A.</text>
<text x="316.3" y="283.9">9.0.2</text>
<text x="386" y="283.9">Id:</text>
<text x="390.1" y="283.9">3/6</text>
</g>
<g font-size="1.8" fill="#840000">
<text x="35" y="11.9">1</text>
<text x="85" y="11.9">2</text>
<text x="135" y="11.9">3</text>
<text x="185" y="11.9">4</text>
<text x="235" y="11.9">5</text>
<text x="285" y="11.9">6</text>
<text x="335" y="11.9">7</text>
<text x="385" y="11.9">8</text>
<text x="10.3" y="35.9">A</text>
<text x="408.3" y="35.9">A</text>
<text x="307" y="46.8" transform="rotate(-90 307 46.8)">LINKLED</text>
<text x="156.2" y="59.4">TXN</text>
<text x="156.2" y="54.3">TXP</text>
<text x="155.9" y="64.5">RXP</text>
<text x="155.8" y="69.5">RXN</text>
<text x="307" y="75.7" transform="rotate(-90 307 75.7)">ACTLED</text>
<text x="10.3" y="85.9">B</text>
<text x="408.2" y="85.9">B</text>
<text x="53.7" y="116.5">ETH_CS</text>
<text x="56.8" y="119.1">SCK</text>
<text x="114.5" y="116.5">TXN</text>
<text x="114.5" y="119.1">TXP</text>
<text x="56" y="124.1">MOSI</text>
<text x="56" y="121.6">MISO</text>
<text x="114.5" y="124.1">RXN</text>
<text x="52.7" y="129.2">ETH_RST</text>
<text x="53.3" y="126.7">ETH_INT</text>
<text x="114.5" y="126.7">RXP</text>
<text x="10.3" y="135.9">C</text>
<text x="52.9" y="134.3">PMODE0</text>
<text x="52.9" y="136.8">PMODE1</text>
<text x="408.2" y="135.9">C</text>
<text x="52.9" y="139.4">PMODE2</text>
<text x="224.9" y="143.2">PMODE1</text>
<text x="224.9" y="140.7">PMODE2</text>
<text x="114.5" y="149.5">LINKLED</text>
<text x="224.9" y="145.7">PMODE0</text>
<text x="114.5" y="154.6">ACTLED</text>
<text x="10.3" y="185.9">D</text>
<text x="408.2" y="185.9">D</text>
<text x="10.3" y="235.9">E</text>
<text x="408.3" y="235.9">E</text>
<text x="10.3" y="285.9">F</text>
<text x="35" y="286.9">1</text>
<text x="85" y="286.9">2</text>
<text x="135" y="286.9">3</text>
<text x="185" y="286.9">4</text>
<text x="235" y="286.9">5</text>
<text x="285" y="286.9">6</text>
<text x="335" y="286.9">7</text>
<text x="385" y="286.9">8</text>
<text x="408.3" y="285.9">F</text>
</g>
<g font-size="1.8" fill="#0000c2">
<text x="14.5" y="27.3">Decoupling</text>
<text x="26.1" y="27.3">Caps</text>
<text x="29.6" y="29.3">Filtering</text>
<text x="31.9" y="27.3">help</text>
<text x="37.1" y="27.3">ensure</text>
<text x="38.6" y="29.3">noise</text>
<text x="44.6" y="27.3">stable</text>
<text x="51.5" y="27.3">operation</text>
<text x="21.3" y="31.4">Maintain</text>
<text x="30.5" y="31.4">a</text>
<text x="32.8" y="31.4">steady</text>
<text x="40.1" y="31.4">power</text>
<text x="46.7" y="31.4">supply.</text>
<text x="145.8" y="44.6">Differential</text>
<text x="157.6" y="44.6">Signals</text>
<text x="249.9" y="73.3">100ohms</text>
<text x="259.7" y="73.3">impedance</text>
<text x="271.1" y="73.3">matched</text>
<text x="17.7" y="120.2">To ESP</text>
<text x="25.8" y="120.2">Master</text>
<text x="33.2" y="120.2">for</text>
<text x="37.1" y="120.2">communication</text>
<text x="121.5" y="121.3">Differential</text>
<text x="133.2" y="121.3">Signals</text>
<text x="235.6" y="128.8">Negotiation</text>
<text x="238.8" y="130.9">Full</text>
<text x="243.5" y="130.9">or</text>
<text x="246.6" y="130.9">Half</text>
<text x="247.6" y="128.8">of</text>
<text x="250.6" y="128.8">Speed</text>
<text x="251.6" y="130.9">Duplex</text>
<text x="257.5" y="128.8">and</text>
<text x="259.2" y="130.9">through</text>
<text x="262.1" y="128.8">Connection</text>
<text x="267.6" y="130.9">these</text>
<text x="273.8" y="128.8">type</text>
<text x="273.8" y="130.9">pins.</text>
<text x="278.9" y="128.8">ie</text>
<text x="33.9" y="135.2">Negotiation</text>
<text x="45.9" y="135.2">Pins</text>
<text x="246.7" y="135">-10</text>
<text x="246.9" y="137">-10</text>
<text x="251.9" y="135">Mbps</text>
<text x="251.9" y="132.9">You</text>
<text x="252" y="137">Mbps</text>
<text x="256.4" y="132.9">can</text>
<text x="257.8" y="135">Half-Duplex</text>
<text x="258" y="137">Full-Duplex</text>
<text x="261" y="132.9">set:</text>
<text x="246.1" y="139.1">-100</text>
<text x="246.3" y="141.1">-100</text>
<text x="252.5" y="139.1">Mbps</text>
<text x="252.6" y="141.1">Mbps</text>
<text x="258.4" y="139.1">Half-Duplex</text>
<text x="258.6" y="141.1">Full-Duplex</text>
</g>
<g font-size="1.8" fill="#006464">
<text x="200.7" y="31.3">VCCA</text>
<text x="59.6" y="40.2">+3V3</text>
<text x="75" y="40.2">VCCA</text>
<text x="104" y="40.2">+3V3</text>
<text x="26.6" y="42.8">+3V3</text>
<text x="39.3" y="42.8">+3V3</text>
<text x="65.7" y="46.6">L_Ferrite</text>
<text x="68.6" y="44">L3</text>
<text x="88.9" y="42.8">VCCD</text>
<text x="94.9" y="46.6">L_Ferrite</text>
<text x="97.8" y="44">L4</text>
<text x="201.8" y="47.7" transform="rotate(-90 201.8 47.7)">49.9 R16</text>
<text x="206.9" y="47.7" transform="rotate(-90 206.9 47.7)">49.9 R17</text>
<text x="215.2" y="46.8" transform="rotate(-90 215.2 46.8)">10 R18</text>
<text x="257.4" y="47.9">RJ45_Bel_SI-60062-F</text>
<text x="269.3" y="45.3">J4</text>
<text x="280.3" y="47.9">JLC</text>
<text x="292.1" y="42.8">VCCD</text>
<text x="252" y="51.7">TD+</text>
<text x="299.3" y="50.8" transform="rotate(-90 299.3 50.8)">330</text>
<text x="301.9" y="50.8" transform="rotate(-90 301.9 50.8)">R20</text>
<text x="33" y="54.2">C12</text>
<text x="33" y="56.7">10uF</text>
<text x="45.7" y="54.2">C14</text>
<text x="45.7" y="56.7">0.1uF</text>
<text x="72.7" y="57.5">C9</text>
<text x="97.8" y="56.7">C10</text>
<text x="97.8" y="59.3">0.1uF</text>
<text x="252" y="54.2">TCT</text>
<text x="252" y="56.7">TD-</text>
<text x="252" y="59.3">RD+</text>
<text x="72.7" y="60">0.1uF</text>
<text x="203.5" y="65.1">C18</text>
<text x="209.4" y="64.9">6.8nF</text>
<text x="252" y="61.8">RCT</text>
<text x="252" y="64.4">RD-</text>
<text x="299.3" y="61" transform="rotate(-90 299.3 61)">330</text>
<text x="301.9" y="61" transform="rotate(-90 301.9 61)">R21</text>
<text x="27.2" y="68.2">GND</text>
<text x="39.9" y="68.2">GND</text>
<text x="84.3" y="72">GND</text>
<text x="240" y="72">U5</text>
<text x="169.4" y="76">RN3</text>
<text x="203.5" y="73.8">C19</text>
<text x="209.4" y="74">6.8nF</text>
<text x="240" y="74.5">NUP4202</text>
<text x="282.4" y="77.1">GND</text>
<text x="167.9" y="78.6">4D02WGJ0330TCE</text>
<text x="195.4" y="82" transform="rotate(-90 195.4 82)">49.9 R12</text>
<text x="205.6" y="81.5" transform="rotate(-90 205.6 81.5)">49.9 R15</text>
<text x="189.2" y="88.7">C22</text>
<text x="231.6" y="88.5">GND</text>
<text x="86.4" y="92.3">VCCA</text>
<text x="189.2" y="91.3">10nF</text>
<text x="209.2" y="91">22nF</text>
<text x="219.5" y="91">C20</text>
<text x="81.2" y="97.4">+3V3</text>
<text x="93.7" y="97.9">C13</text>
<text x="94.2" y="100.2">10uF</text>
<text x="194.8" y="103.7">GND</text>
<text x="215.1" y="102.5">GND</text>
<text x="91.1" y="108.8">U4</text>
<text x="91.1" y="111.4">W5500</text>
<text x="97.5" y="108.8">C16</text>
<text x="97.8" y="110.6">0.1uF</text>
<text x="104.7" y="110.3">0.1uF</text>
<text x="105.2" y="108.3">C21</text>
<text x="110.8" y="110.6">0.1uF</text>
<text x="111" y="108.6">C23</text>
<text x="116.6" y="110.3">0.1uF</text>
<text x="117.4" y="108.6">C24</text>
<text x="123.2" y="110.3">0.1uF</text>
<text x="124" y="108.3">C25</text>
<text x="129.5" y="110.3">0.1uF</text>
<text x="130.1" y="108.3">C26</text>
<text x="136.4" y="113.9">GND</text>
<text x="74.2" y="116.4">~{SCS}</text>
<text x="74.2" y="119">SCLK</text>
<text x="84.7" y="117.4" transform="rotate(-90 84.7 117.4)">VDD</text>
<text x="89.8" y="118.5" transform="rotate(-90 89.8 118.5)">AVDD</text>
<text x="94.8" y="116.4">TXN</text>
<text x="94.9" y="119">TXP</text>
<text x="74.2" y="121.5">MISO</text>
<text x="74.2" y="124.1">MOSI</text>
<text x="94.5" y="124.1">RXN</text>
<text x="203.1" y="125.3">+3V3</text>
<text x="209.4" y="125.3">+3V3</text>
<text x="215.8" y="125.3">+3V3</text>
<text x="74.2" y="126.6">~{INT}</text>
<text x="74.2" y="129.1">~{RST}</text>
<text x="94.6" y="126.6">RXP</text>
<text x="74.2" y="134.2">PMODE0</text>
<text x="74.2" y="136.8">PMODE1</text>
<text x="204.3" y="134.4" transform="rotate(-90 204.3 134.4)">R5</text>
<text x="210.7" y="134.4" transform="rotate(-90 210.7 134.4)">R6</text>
<text x="217" y="134.4" transform="rotate(-90 217 134.4)">R7</text>
<text x="41.7" y="143.1">1M</text>
<text x="41.8" y="140.6">R8</text>
<text x="74.2" y="139.3">PMODE2</text>
<text x="204.3" y="138.9" transform="rotate(-90 204.3 138.9)">10K</text>
<text x="210.7" y="138.9" transform="rotate(-90 210.7 138.9)">10K</text>
<text x="217" y="138.9" transform="rotate(-90 217 138.9)">10K</text>
<text x="74.2" y="144.4">XI/CLKIN</text>
<text x="74.2" y="146.9">XO</text>
<text x="90.7" y="149.5">LINKLED</text>
<text x="91.2" y="146.9">SPDLED</text>
<text x="74.2" y="152">RSVD</text>
<text x="74.2" y="154.5">RSVD</text>
<text x="91" y="152">DUPLED</text>
<text x="91.6" y="154.5">ACTLED</text>
<text x="206.3" y="153">JP1</text>
<text x="212.6" y="153">JP2</text>
<text x="219" y="153">JP3</text>
<text x="40.2" y="160.4">25MHz</text>
<text x="42.2" y="157.8">Y1</text>
<text x="74.2" y="157.1">RSVD</text>
<text x="74.2" y="159.6">RSVD</text>
<text x="91.2" y="159.6">EXRES1</text>
<text x="38.1" y="163.4">C8</text>
<text x="38.1" y="166">18pF</text>
<text x="55.9" y="163.4">C11</text>
<text x="55.9" y="166">18pF</text>
<text x="74.2" y="162.2">RSVD</text>
<text x="74.2" y="167.2">RSVD</text>
<text x="92.4" y="164.7">TOCAP</text>
<text x="93.5" y="167.2">1V2O</text>
<text x="94.7" y="162.2">VBG</text>
<text x="203.7" y="162.2">GND</text>
<text x="210.1" y="162.2">GND</text>
<text x="216.4" y="162.2">GND</text>
<text x="84.7" y="168.4" transform="rotate(-90 84.7 168.4)">GND</text>
<text x="89.8" y="168.4" transform="rotate(-90 89.8 168.4)">AGND</text>
<text x="100.3" y="173.8">C15</text>
<text x="121.9" y="173.6">C17</text>
<text x="133.4" y="171">R9</text>
<text x="133.4" y="173.6">12K</text>
<text x="138.2" y="173.6">1%</text>
<text x="32.3" y="176.1">GND</text>
<text x="50" y="176.1">GND</text>
<text x="85.8" y="179.2">GND</text>
<text x="100.3" y="176.4">10nF</text>
<text x="121.9" y="176.1">4.7uF</text>
<text x="105.9" y="186.3">GND</text>
<text x="116.1" y="186.3">GND</text>
<text x="128.8" y="186.3">GND</text>
<text x="34.3" y="196.7">RN1</text>
<text x="64.8" y="196.7">RN2</text>
<text x="42.9" y="212.7">4D02WGJ0103TCE</text>
<text x="66.8" y="212.2">GND</text>
<text x="73.4" y="212.7">4D02WGJ0103TCE</text>
</g>
<g font-size="1.8" fill="#a90000">
<text x="249.5" y="50.5">1</text>
<text x="249.5" y="53.1">2</text>
<text x="289.6" y="50.5">L3</text>
<text x="289.6" y="53.1">L4</text>
<text x="249.5" y="55.6">3</text>
<text x="249.5" y="58.2">4</text>
<text x="249.5" y="60.7">5</text>
<text x="249.5" y="63.2">6</text>
<text x="289.6" y="60.7">L1</text>
<text x="289.6" y="63.2">L2</text>
<text x="230.9" y="69.3" transform="rotate(-90 230.9 69.3)">6</text>
<text x="233.4" y="69.3" transform="rotate(-90 233.4 69.3)">5</text>
<text x="236" y="69.3" transform="rotate(-90 236 69.3)">4</text>
<text x="279.1" y="68" transform="rotate(-90 279.1 68)">8</text>
<text x="284.2" y="68.7" transform="rotate(-90 284.2 68.7)">SH</text>
<text x="230.9" y="76.9" transform="rotate(-90 230.9 76.9)">1</text>
<text x="233.4" y="76.9" transform="rotate(-90 233.4 76.9)">2</text>
<text x="236" y="76.9" transform="rotate(-90 236 76.9)">3</text>
<text x="83.6" y="113.1" transform="rotate(-90 83.6 113.1)">28</text>
<text x="88.6" y="112.5" transform="rotate(-90 88.6 112.5)">4</text>
<text x="71.1" y="115.3">32</text>
<text x="71.1" y="117.9">33</text>
<text x="99.6" y="115.3">1</text>
<text x="99.6" y="117.9">2</text>
<text x="71.1" y="120.4">34</text>
<text x="71.1" y="122.9">35</text>
<text x="71.1" y="125.5">36</text>
<text x="99.6" y="122.9">5</text>
<text x="99.6" y="125.5">6</text>
<text x="71.1" y="128">37</text>
<text x="71.1" y="133.1">45</text>
<text x="71.1" y="135.6">44</text>
<text x="71.1" y="138.2">43</text>
<text x="71.1" y="143.3">30</text>
<text x="71.1" y="145.8">31</text>
<text x="99" y="145.8">24</text>
<text x="99" y="148.3">25</text>
<text x="71.1" y="150.9">38</text>
<text x="71.1" y="153.4">39</text>
<text x="71.1" y="156">40</text>
<text x="99" y="150.9">26</text>
<text x="99" y="153.4">27</text>
<text x="71.1" y="158.5">41</text>
<text x="71.1" y="161">42</text>
<text x="99" y="158.5">10</text>
<text x="99" y="161">18</text>
<text x="71.1" y="166.1">23</text>
<text x="99" y="163.6">20</text>
<text x="99" y="166.1">22</text>
<text x="83.6" y="171.5" transform="rotate(-90 83.6 171.5)">29</text>
<text x="88.6" y="170.9" transform="rotate(-90 88.6 170.9)">3</text>
</g>
<g font-size="1.4" fill="#a90000">
<text x="167" y="53.1">5</text>
<text x="182.3" y="53.1">4</text>
<text x="167" y="58.2">6</text>
<text x="182.3" y="58.2">3</text>
<text x="167" y="63.2">7</text>
<text x="182.3" y="63.2">2</text>
<text x="167" y="68.3">8</text>
<text x="182.3" y="68.3">1</text>
<text x="42.9" y="187.3" transform="rotate(-90 42.9 187.3)">8</text>
<text x="48" y="187.3" transform="rotate(-90 48 187.3)">7</text>
<text x="53.1" y="187.3" transform="rotate(-90 53.1 187.3)">6</text>
<text x="58.2" y="187.3" transform="rotate(-90 58.2 187.3)">5</text>
<text x="73.4" y="187.3" transform="rotate(-90 73.4 187.3)">8</text>
<text x="78.5" y="187.3" transform="rotate(-90 78.5 187.3)">7</text>
<text x="83.6" y="187.3" transform="rotate(-90 83.6 187.3)">6</text>
<text x="88.6" y="187.3" transform="rotate(-90 88.6 187.3)">5</text>
<text x="42.9" y="202.5" transform="rotate(-90 42.9 202.5)">1</text>
<text x="48" y="202.5" transform="rotate(-90 48 202.5)">2</text>
<text x="53.1" y="202.5" transform="rotate(-90 53.1 202.5)">3</text>
<text x="58.2" y="202.5" transform="rotate(-90 58.2 202.5)">4</text>
<text x="73.4" y="202.5" transform="rotate(-90 73.4 202.5)">1</text>
<text x="78.5" y="202.5" transform="rotate(-90 78.5 202.5)">2</text>
<text x="83.6" y="202.5" transform="rotate(-90 83.6 202.5)">3</text>
<text x="88.6" y="202.5" transform="rotate(-90 88.6 202.5)">4</text>
</g>
<g font-size="1.4" fill="#840000">
<text x="260.9" y="57.3">XMIT</text>
<text x="260.9" y="64.9">RCV</text>
</g>
<g font-size="1.2" fill="#840000">
<text x="272.9" y="52.1">C1</text>
<text x="272.9" y="53.4">C4</text>
<text x="272.9" y="54.6">C5</text>
<text x="272.9" y="55.9">C2</text>
<text x="272.9" y="59.7">C3</text>
<text x="272.9" y="61">C7</text>
<text x="272.9" y="62.3">C8</text>
<text x="272.9" y="63.5">C6</text>
<text x="278.4" y="62.3">C1</text>
</g>
<g font-size=".9" fill="#840000">
<text x="264.9" y="53.9">75</text>
<text x="269.5" y="53.9">75</text>
<text x="288.4" y="52.6">G</text>
<text x="264.9" y="61.5">75</text>
<text x="269.5" y="61.5">75</text>
<text x="270.6" y="65.4">1000pF</text>
<text x="288.4" y="62.8">Y</text>
</g>
</svg>
